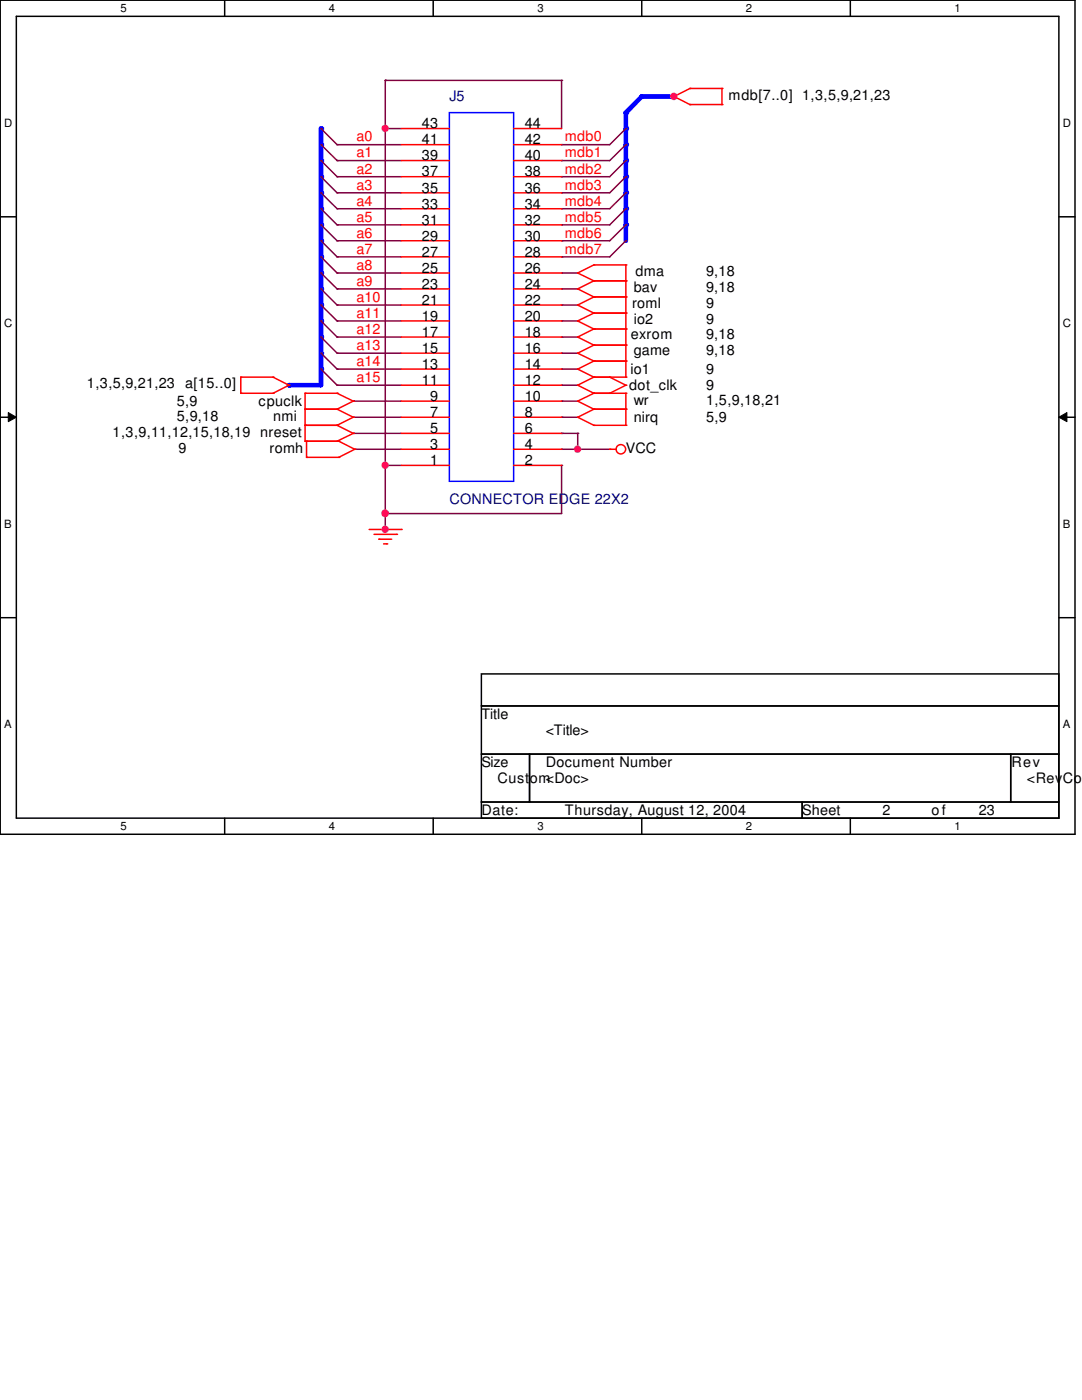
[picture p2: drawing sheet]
<svg xmlns="http://www.w3.org/2000/svg" width="216mm" height="279mm" viewBox="0 0 216 279" stroke-linecap="round" stroke-linejoin="round" font-family="sans-serif">
<path d="M0 0h214.5v166.5h-214.5zM3.3 3.3h208v160h-208z" fill="none" stroke="#000" stroke-width=".3"/>
<g fill="#fff">
<path d="M24 .4h1.3v2.5h-1.3z"/>
<path d="M24 163.6h1.3v2.6h-1.3z"/>
</g>
<path d="M44.8 0v3.3M44.8 163.3v3.2" fill="none" stroke="#000" stroke-width=".3"/>
<g fill="#fff">
<path d="M65.6 .4h1.2v2.5h-1.2z"/>
<path d="M65.6 163.6h1.2v2.6h-1.2z"/>
</g>
<path d="M86.4 0v3.3M86.4 163.3v3.2" fill="none" stroke="#000" stroke-width=".3"/>
<g fill="#fff">
<path d="M107.2 .4h1.3v2.5h-1.3z"/>
<path d="M107.2 163.6h1.3v2.6h-1.3z"/>
</g>
<path d="M128.1 0v3.3M128.1 163.3v3.2" fill="none" stroke="#000" stroke-width=".3"/>
<g fill="#fff">
<path d="M148.8 .4h1.3v2.5h-1.3z"/>
<path d="M148.8 163.6h1.3v2.6h-1.3z"/>
</g>
<path d="M169.7 0v3.3M169.7 163.3v3.2" fill="none" stroke="#000" stroke-width=".3"/>
<g fill="#fff">
<path d="M190.5 .4h1.2v2.5h-1.2z"/>
<path d="M190.5 163.6h1.2v2.6h-1.2z"/>
<path d="M.8 23.2h1.6v2.6h-1.6z"/>
<path d="M212.1 23.2h1.6v2.6h-1.6z"/>
<path d="M.8 63.2h1.6v2.6h-1.6z"/>
<path d="M212.1 63.2h1.6v2.6h-1.6z"/>
</g>
<path d="M0 43.3h3.3M211.3 43.3h3.2" fill="none" stroke="#000" stroke-width=".3"/>
<g fill="#fff">
<path d="M.8 103.3h1.5v2.5h-1.5z"/>
<path d="M212.1 103.3h1.5v2.5h-1.5z"/>
</g>
<path d="M0 83.3h3.3M211.3 83.3h3.2" fill="none" stroke="#000" stroke-width=".3"/>
<path d="M1.7 82.3l1.6 1-1.6 .9zM211.3 83.3l1.6-1v1.9z" fill="#000"/>
<path d="M1.7 82.3l1.6 1-1.6 .9zM211.3 83.3l1.6-1v1.9z" fill="none" stroke="#000" stroke-width=".2"/>
<g fill="#fff">
<path d="M.8 143.3h1.5v2.5h-1.5z"/>
<path d="M212.1 143.3h1.5v2.5h-1.5z"/>
</g>
<path d="M0 123.3h3.3M211.3 123.3h3.2" fill="none" stroke="#000" stroke-width=".3"/>
<g fill="none" stroke="#7f003f" stroke-width=".3">
<path d="M76.9 16h.1M76.9 16h35.2M112.1 32h.1M112.1 28.9h.1M112.1 35.3h.1M112.1 38.5h.1M112.1 32h9.6M112.1 28.9h9.6M112.1 35.3h9.6M112.1 38.5h9.6M112.1 44.9h.1M112.1 48h.1"/>
<path d="M112.1 51.3h.1M112.1 57.7h.1M112.1 41.7h.1M112.1 54.5h.1M112.1 44.9h9.6M112.1 48h9.6M112.1 51.3h9.6M112.1 57.7h3.2M112.1 41.7h9.6M112.1 54.5h3.2M112.1 60.9h.1M112.1 70.5h.1"/>
<path d="M112.1 76.9h.1M112.1 73.7h.1M112.1 67.3h.1M112.1 64.1h.1M112.1 60.9h3.2M112.1 70.5h3.2M112.1 76.9h3.2M112.1 73.7h3.2M112.1 67.3h3.2M112.1 64.1h3.2M70.5 80.1h.1M70.5 86.5h.1"/>
<path d="M70.5 83.3h.1M70.5 80.1h9.6M70.5 83.3h9.6M70.5 86.5h9.6M70.8 89.7h.1M70.8 89.7h9.3M112.1 83.3h.1M112.1 92.9h.1M112.1 80.1h.1M112.1 86.5h.1M112.1 80.1h3.2M112.1 83.3h3.2"/>
<path d="M112.1 92.9v9.6M112.1 86.5h3.2M115.3 86.5h.1M115.3 86.5v3.2"/>
</g>
<path d="M124.9 28.9v3.1" fill="none" stroke="#00f" stroke-width=".93"/>
<circle cx="124.9" cy="28.9" r=".47" fill="#00f"/>
<path d="M115.3 89.7h.1M115.3 89.7h6.4" fill="none" stroke="#7f003f" stroke-width=".3"/>
<path d="M64.1 70.5v3.2" fill="none" stroke="#00f" stroke-width=".93"/>
<circle cx="64.1" cy="70.5" r=".47" fill="#00f"/>
<path d="M64.1 44.9v3.1" fill="none" stroke="#00f" stroke-width=".93"/>
<circle cx="64.1" cy="44.9" r=".47" fill="#00f"/>
<path d="M67.3 67.3h.1M67.3 67.3h12.8" fill="none" stroke="#7f003f" stroke-width=".3"/>
<path d="M64.1 32v3.3" fill="none" stroke="#00f" stroke-width=".93"/>
<circle cx="64.1" cy="32" r=".47" fill="#00f"/>
<path d="M64.1 64.1v3.2" fill="none" stroke="#00f" stroke-width=".93"/>
<circle cx="64.1" cy="64.1" r=".47" fill="#00f"/>
<path d="M64.1 51.3v3.2" fill="none" stroke="#00f" stroke-width=".93"/>
<circle cx="64.1" cy="51.3" r=".47" fill="#00f"/>
<path d="M67.3 38.5h.1M67.3 28.9h.1M67.3 38.5h12.8M67.3 28.9h12.8M67.3 51.3h.1M67.3 48h.1M67.3 51.3h12.8M67.3 48h12.8M67.3 70.5h.1M67.3 64.1h.1M67.3 70.5h12.8M67.3 64.1h12.8" fill="none" stroke="#7f003f" stroke-width=".3"/>
<path d="M57.7 76.9h6.4" fill="none" stroke="#00f" stroke-width=".93"/>
<circle cx="57.7" cy="76.9" r=".47" fill="#00f"/>
<path d="M64.1 35.3v3.2" fill="none" stroke="#00f" stroke-width=".93"/>
<circle cx="64.1" cy="35.3" r=".47" fill="#00f"/>
<path d="M67.3 44.9h.1M67.3 44.9h12.8" fill="none" stroke="#7f003f" stroke-width=".3"/>
<path d="M64.1 25.7v3.2" fill="none" stroke="#00f" stroke-width=".93"/>
<circle cx="64.1" cy="25.7" r=".47" fill="#00f"/>
<path d="M64.1 57.7v3.2" fill="none" stroke="#00f" stroke-width=".93"/>
<circle cx="64.1" cy="57.7" r=".47" fill="#00f"/>
<path d="M64.1 48v3.3" fill="none" stroke="#00f" stroke-width=".93"/>
<circle cx="64.1" cy="48" r=".47" fill="#00f"/>
<path d="M64.1 54.5v3.2" fill="none" stroke="#00f" stroke-width=".93"/>
<circle cx="64.1" cy="54.5" r=".47" fill="#00f"/>
<path d="M67.3 57.7h.1M67.3 57.7h12.8" fill="none" stroke="#7f003f" stroke-width=".3"/>
<path d="M64.1 67.3v3.2" fill="none" stroke="#00f" stroke-width=".93"/>
<circle cx="64.1" cy="67.3" r=".47" fill="#00f"/>
<path d="M67.3 54.5h.1M67.3 54.5h12.8" fill="none" stroke="#7f003f" stroke-width=".3"/>
<path d="M64.1 60.9v3.2" fill="none" stroke="#00f" stroke-width=".93"/>
<circle cx="64.1" cy="60.9" r=".47" fill="#00f"/>
<path d="M67.3 35.3h.1M67.3 35.3h12.8M67.3 41.7h.1M67.3 41.7h12.8M67.3 60.9h.1M67.3 73.7h.1M67.3 76.9h.1M67.3 60.9h12.8M67.3 73.7h12.8M67.3 76.9h12.8" fill="none" stroke="#7f003f" stroke-width=".3"/>
<path d="M64.1 38.5v3.2" fill="none" stroke="#00f" stroke-width=".93"/>
<circle cx="64.1" cy="38.5" r=".47" fill="#00f"/>
<path d="M64.1 73.7v3.2" fill="none" stroke="#00f" stroke-width=".93"/>
<circle cx="64.1" cy="73.7" r=".47" fill="#00f"/>
<path d="M64.1 28.9v3.1" fill="none" stroke="#00f" stroke-width=".93"/>
<circle cx="64.1" cy="28.9" r=".47" fill="#00f"/>
<path d="M64.1 41.7v3.2" fill="none" stroke="#00f" stroke-width=".93"/>
<circle cx="64.1" cy="41.7" r=".47" fill="#00f"/>
<g fill="none" stroke="#7f003f" stroke-width=".3">
<path d="M76.9 16h.1M76.9 16v9.7M112.1 16h.1M112.1 16v9.7M67.3 32h.1M67.3 32h12.8M76.9 25.7h.1M76.9 25.7h3.2M76.9 92.9h.1M76.9 92.9v12.8h-.4M76.9 92.9h3.2M76.5 105.7h.1"/>
<path d="M76.9 102.5h.1M76.9 102.5h35.2"/>
</g>
<path d="M124.9 44.9v3.1" fill="none" stroke="#00f" stroke-width=".93"/>
<circle cx="124.9" cy="44.9" r=".47" fill="#00f"/>
<path d="M124.9 32v3.3" fill="none" stroke="#00f" stroke-width=".93"/>
<circle cx="124.9" cy="32" r=".47" fill="#00f"/>
<path d="M124.9 35.3v3.2" fill="none" stroke="#00f" stroke-width=".93"/>
<circle cx="124.9" cy="35.3" r=".47" fill="#00f"/>
<path d="M124.9 38.5v3.2" fill="none" stroke="#00f" stroke-width=".93"/>
<circle cx="124.9" cy="38.5" r=".47" fill="#00f"/>
<path d="M124.9 41.7v3.2" fill="none" stroke="#00f" stroke-width=".93"/>
<circle cx="124.9" cy="41.7" r=".47" fill="#00f"/>
<path d="M124.9 25.7h.1M124.9 25.7v3.2" fill="none" stroke="#7f003f" stroke-width=".3"/>
<path d="M124.9 25.7v3.2" fill="none" stroke="#00f" stroke-width=".93"/>
<circle cx="124.9" cy="25.7" r=".47" fill="#00f"/>
<path d="M128.1 19.3h.1M128.1 19.3h6.4" fill="none" stroke="#7f003f" stroke-width=".3"/>
<path d="M128.1 19.3h6.4" fill="none" stroke="#00f" stroke-width=".93"/>
<circle cx="128.1" cy="19.3" r=".47" fill="#00f"/>
<path d="M124.9 22.5h.1M124.9 22.5v3.2" fill="none" stroke="#7f003f" stroke-width=".3"/>
<path d="M124.9 22.5v3.2" fill="none" stroke="#00f" stroke-width=".93"/>
<circle cx="124.9" cy="22.5" r=".47" fill="#00f"/>
<g fill="none" stroke="#7f003f" stroke-width=".3">
<path d="M64.1 25.7h.1M64.1 32h.1M64.1 28.9h.1M64.1 38.5h.1M64.1 35.3h.1M64.1 25.7l3.2 3.2M64.1 32l3.2 3.3M64.1 28.9l3.2 3.1M64.1 38.5l3.2 3.2M64.1 35.3l3.2 3.2M76.9 25.7h.1M76.9 25.7v67.2h-.4"/>
<path d="M124.9 25.7h.1M124.9 35.3h.1M124.9 32h.1M124.9 38.5h.1M124.9 28.9h.1M124.9 25.7l-3.2 3.2M124.9 35.3l-3.2 3.2M124.9 32l-3.2 3.3M124.9 38.5l-3.2 3.2M124.9 28.9l-3.2 3.1M64.1 54.5h.1M64.1 57.7h.1"/>
<path d="M64.1 44.9h.1M64.1 48h.1M64.1 51.3h.1M64.1 41.7h.1M64.1 54.5l3.2 3.2M64.1 57.7l3.2 3.2M64.1 44.9l3.2 3.1M64.1 48l3.2 3.3M64.1 51.3l3.2 3.2M64.1 41.7l3.2 3.2M124.9 48h.1M124.9 41.7h.1"/>
<path d="M124.9 44.9h.1M124.9 48l-3.2 3.3M124.9 41.7l-3.2 3.2M124.9 44.9l-3.2 3.1M64.1 73.7h.1M64.1 70.5h.1M64.1 67.3h.1M64.1 60.9h.1M64.1 64.1h.1M64.1 73.7l3.2 3.2M64.1 70.5l3.2 3.2M64.1 67.3l3.2 3.2"/>
<path d="M64.1 60.9l3.2 3.2M64.1 64.1l3.2 3.2M76.5 92.9h.1M112.1 89.7h.1M112.1 89.7h3.2"/>
</g>
<g fill="none" stroke="#f00" stroke-width=".3">
<path d="M134.5 19.3h.1M134.5 19.3l3.2 1.6M137.7 17.7h.1M137.7 17.7l-3.2 1.6M137.7 17.7h6.4M144.1 17.7h.1M144.1 17.7v3.2M137.7 20.9h.1M137.7 20.9h6.4M144.1 20.9h.1M115.3 57.7h.1M115.3 54.5h.1"/>
<path d="M115.3 57.7l3.2 1.6M115.3 54.5l3.2 1.5M118.5 59.3h.1M118.5 56h.1M118.5 52.9h.1M118.5 59.3h6.4M118.5 56l-3.2 1.7M118.5 56h6.4M118.5 59.3l-3.2 1.6M118.5 52.9l-3.2 1.6M118.5 52.9h6.4M124.9 56h.1"/>
<path d="M124.9 59.3h.1M124.9 52.9h.1M124.9 52.9v22.4M48 78.5h.1M48 75.3h.1M48 78.5h6.5M48 75.3h6.5M48 75.3v3.2M54.5 75.3h.1M54.5 78.5h.1M54.5 75.3l3.2 1.6M57.7 76.9h.1"/>
<path d="M57.7 76.9l-3.2 1.6M60.9 78.5h.1M60.9 78.5h6.4M60.9 78.5v9.6M67.3 78.5h.1M67.3 78.5l3.2 1.6M115.3 70.5h.1M115.3 67.3h.1M115.3 60.9h.1M115.3 64.1h.1M115.3 73.7h.1M115.3 76.9h.1"/>
<path d="M115.3 70.5l3.2 1.6M115.3 67.3l3.2 1.6M115.3 60.9l3.2 1.6M115.3 64.1l3.2 1.6M115.3 73.7l3.2 1.6M115.3 76.9l3.2 1.6M118.5 72.1h.1M118.5 68.9h.1M118.5 65.7h.1M118.5 62.5h.1M118.5 78.5h.1M118.5 75.3h.1"/>
<path d="M118.5 72.1h6.4M118.5 68.9l-3.2 1.6M118.5 68.9h6.4M118.5 65.7l-3.2 1.6M118.5 65.7h6.4M118.5 62.5h6.4M118.5 78.5l-3.2 1.6M118.5 78.5h6.4M118.5 62.5l-3.2 1.6M118.5 75.3h6.4M118.5 72.1l-3.2 1.6M118.5 75.3l-3.2 1.6"/>
<path d="M121.7 75.3h.1M121.7 78.5h.1M121.7 75.3l3.2 1.6M124.9 68.9h.1M124.9 72.1h.1M124.9 65.7h.1M124.9 62.5h.1M124.9 78.5h.1M124.9 75.3h.1M124.9 76.9h.1M124.9 78.5v6.4M124.9 76.9l-3.2 1.6"/>
<path d="M60.9 81.7h.1M60.9 88.1h.1M60.9 84.9h.1M60.9 88.1h6.7M60.9 84.9h6.4M60.9 81.7h6.4M61.2 91.3h.1M61.2 88.1h.1M61.2 91.3h6.4M61.2 88.1v3.2M67.3 81.7h.1M67.3 84.9h.1"/>
<path d="M67.3 88.1h.1M67.3 84.9l3.2 1.6M67.3 81.7l3.2 1.6M67.6 88.1h.1M67.6 91.3h.1M67.6 88.1l3.2 1.6M70.5 80.1h.1M70.5 86.5h.1M70.5 83.3h.1M70.5 80.1l-3.2 1.6M70.5 86.5l-3.2 1.6M70.5 83.3l-3.2 1.6"/>
<path d="M70.8 89.7h.1M70.8 89.7l-3.2 1.6M115.3 83.3h.1M115.3 80.1h.1M115.3 83.3l3.2 1.6M115.3 80.1l3.2 1.6M118.5 84.9h.1M118.5 81.7h.1M118.5 84.9h6.4M118.5 81.7l-3.2 1.6M118.5 81.7h6.4M121.7 89.7h.1"/>
<path d="M121.7 89.7h1.2M124.9 81.7h.1M124.9 84.9h.1M73.7 105.7h6.4M74.6 106.6h4.5M75.6 107.6h.1M75.6 107.6h2.5M76.5 108.5h.7M77.2 108.5h.1M79.1 106.6h.1M80.1 105.7h.1"/>
<circle cx="123.9" cy="89.7" r=".95"/>
</g>
<path d="M128.1 19.3l-3.2 3.2" fill="none" stroke="#00f" stroke-width=".93"/>
<circle cx="124.9" cy="22.5" r=".47" fill="#00f"/>
<path d="M96.1 134.5h115.2v6.4h-115.2zM96.1 140.9h115.2v9.6h-115.2zM96.1 150.5h9.6v9.6h-9.6zM105.7 150.5h96v9.6h-96zM201.7 150.5h9.6v9.6h-9.6zM96.1 160.1h64v3.2h-64zM160.1 160.1h51.2v3.2h-51.2z" fill="none" stroke="#000" stroke-width=".3"/>
<path d="M89.7 22.5h12.8v73.6h-12.8z" fill="none" stroke="#00f" stroke-width=".3"/>
<g fill="none" stroke="#f00" stroke-width=".3">
<path d="M80.1 38.5h9.6M80.1 35.3h9.6M80.1 32h9.6M80.1 28.9h9.6M80.1 25.7h9.6M102.5 38.5h9.6M102.5 35.3h9.6M102.5 32h9.6M102.5 28.9h9.6M102.5 25.7h9.6M80.1 57.7h9.6M80.1 54.5h9.6"/>
<path d="M80.1 51.3h9.6M80.1 48h9.6M80.1 44.9h9.6M80.1 41.7h9.6M102.5 57.7h9.6M102.5 54.5h9.6M102.5 51.3h9.6M102.5 48h9.6M102.5 44.9h9.6M102.5 41.7h9.6M80.1 76.9h9.6M80.1 73.7h9.6"/>
<path d="M80.1 70.5h9.6M80.1 67.3h9.6M80.1 64.1h9.6M80.1 60.9h9.6M102.5 76.9h9.6M102.5 73.7h9.6M102.5 70.5h9.6M102.5 67.3h9.6M102.5 64.1h9.6M102.5 60.9h9.6M80.1 92.9h9.6M80.1 89.7h9.6"/>
<path d="M80.1 86.5h9.6M80.1 83.3h9.6M80.1 80.1h9.6M102.5 92.9h9.6M102.5 89.7h9.6M102.5 86.5h9.6M102.5 83.3h9.6M102.5 80.1h9.6"/>
</g>
<circle cx="115.2" cy="89.6" r=".62" fill="#f0f"/>
<circle cx="115.2" cy="89.6" r=".62" fill="none" stroke="#f0f" stroke-width=".3"/>
<circle cx="76.9" cy="92.9" r=".62" fill="#f0f"/>
<circle cx="76.9" cy="92.9" r=".62" fill="none" stroke="#f0f" stroke-width=".3"/>
<circle cx="76.8" cy="102.4" r=".63" fill="#f0f"/>
<circle cx="76.8" cy="102.4" r=".63" fill="none" stroke="#f0f" stroke-width=".3"/>
<circle cx="76.9" cy="105.6" r=".62" fill="#f0f"/>
<circle cx="76.9" cy="105.6" r=".62" fill="none" stroke="#f0f" stroke-width=".3"/>
<circle cx="76.8" cy="102.4" r=".63" fill="#f0f"/>
<circle cx="76.8" cy="102.4" r=".63" fill="none" stroke="#f0f" stroke-width=".3"/>
<circle cx="134.5" cy="19.2" r=".63" fill="#f0f"/>
<circle cx="134.5" cy="19.2" r=".63" fill="none" stroke="#f0f" stroke-width=".3"/>
<circle cx="76.9" cy="25.6" r=".62" fill="#f0f"/>
<circle cx="76.9" cy="25.6" r=".62" fill="none" stroke="#f0f" stroke-width=".3"/>
<g font-size="2.9" fill="#00007f">
<text x="89.7" y="20.2">J5</text>
<text x="89.7" y="100.6">CONNECTOR EDGE 22X2</text>
</g>
<g font-size="2.9">
<text x="145.4" y="19.9">mdb[7..0] 1,3,5,9,21,23</text>
<text x="84.2" y="28.8">41</text>
<text x="84.2" y="25.6">43</text>
<text x="104.7" y="28.8">42</text>
<text x="104.7" y="25.6">44</text>
<text x="84.2" y="35.2">37</text>
<text x="84.2" y="32">39</text>
<text x="104.7" y="35.2">38</text>
<text x="104.7" y="32">40</text>
<text x="84.2" y="41.6">33</text>
<text x="84.2" y="38.4">35</text>
<text x="104.7" y="41.6">34</text>
<text x="104.7" y="38.4">36</text>
<text x="84.2" y="44.8">31</text>
<text x="104.7" y="44.8">32</text>
<text x="84.2" y="51.2">27</text>
<text x="84.2" y="48">29</text>
<text x="104.7" y="51.2">28</text>
<text x="104.7" y="48">30</text>
<text x="84.2" y="57.6">23</text>
<text x="84.2" y="54.4">25</text>
<text x="104.7" y="57.6">24</text>
<text x="104.7" y="54.4">26</text>
<text x="126.5" y="58.3">bav</text>
<text x="126.8" y="55.1">dma</text>
<text x="140.9" y="55.1">9,18</text>
<text x="140.9" y="58.3">9,18</text>
<text x="84.2" y="64">19</text>
<text x="84.2" y="60.8">21</text>
<text x="104.7" y="64">20</text>
<text x="104.7" y="60.8">22</text>
<text x="126.2" y="61.5">roml</text>
<text x="126.5" y="64.7">io2</text>
<text x="140.9" y="61.5">9</text>
<text x="140.9" y="64.7">9</text>
<text x="84.2" y="70.4">15</text>
<text x="84.2" y="67.2">17</text>
<text x="104.7" y="70.4">16</text>
<text x="104.7" y="67.2">18</text>
<text x="125.9" y="67.6">exrom</text>
<text x="126.5" y="70.8">game</text>
<text x="140.9" y="67.6">9,18</text>
<text x="140.9" y="70.8">9,18</text>
<text x="17.4" y="77.5">1,3,5,9,21,23 a[15..0]</text>
<text x="84.2" y="76.8">11</text>
<text x="84.2" y="73.6">13</text>
<text x="104.7" y="76.8">12</text>
<text x="104.7" y="73.6">14</text>
<text x="125.5" y="77.9">dot_clk</text>
<text x="125.8" y="74.6">io1</text>
<text x="140.9" y="77.9">9</text>
<text x="140.9" y="74.6">9</text>
<text x="35.3" y="81.1">5,9</text>
<text x="35.3" y="83.9">5,9,18</text>
<text x="51.6" y="81.1">cpuclk</text>
<text x="54.5" y="83.9">nmi</text>
<text x="85.8" y="83.2">7</text>
<text x="85.8" y="80">9</text>
<text x="104.7" y="83.2">8</text>
<text x="104.7" y="80">10</text>
<text x="126.5" y="80.7">wr</text>
<text x="140.9" y="80.7">1,5,9,18,21</text>
<text x="22.5" y="87.1">1,3,9,11,12,15,18,19 nreset</text>
<text x="85.8" y="89.6">3</text>
<text x="85.8" y="86.4">5</text>
<text x="104.7" y="89.6">4</text>
<text x="104.7" y="86.4">6</text>
<text x="126.5" y="84.2">nirq</text>
<text x="140.9" y="84.2">5,9</text>
<text x="35.6" y="90.3">9</text>
<text x="53.8" y="90.3">romh</text>
<text x="85.8" y="92.8">1</text>
<text x="104.7" y="92.8">2</text>
<text x="124.9" y="90.3">VCC</text>
<text x="96.1" y="143.5">Title</text>
<text x="108.9" y="146.6">&lt;Title&gt;</text>
<text x="96.1" y="153.1">Size</text>
<text x="108.9" y="153.1">Document Number</text>
<text x="201.8" y="153.1">Rev</text>
<text x="99.3" y="156.3">Cust</text>
<text x="105.7" y="156.3">om&lt;Doc&gt;</text>
<text x="204.9" y="156.3">&lt;Rev</text>
<text x="212.1" y="156.3">Cod</text>
<text x="96.1" y="162.6">Date:</text>
<text x="112.7" y="162.6">Thursday, August 12, 2004</text>
<text x="160.1" y="162.6">Sheet</text>
<text x="176.1" y="162.6">2</text>
<text x="185.9" y="162.6">of</text>
<text x="195.3" y="162.6">23</text>
</g>
<g font-size="2.9" fill="#f00">
<text x="71.1" y="28.2">a0</text>
<text x="112.7" y="28.2">mdb0</text>
<text x="71.1" y="34.6">a2</text>
<text x="71.1" y="31.4">a1</text>
<text x="112.7" y="31.4">mdb1</text>
<text x="112.7" y="34.6">mdb2</text>
<text x="71.1" y="37.8">a3</text>
<text x="71.1" y="41">a4</text>
<text x="112.7" y="41">mdb4</text>
<text x="112.7" y="37.8">mdb3</text>
<text x="71.1" y="47.4">a6</text>
<text x="71.1" y="44.2">a5</text>
<text x="112.7" y="44.2">mdb5</text>
<text x="112.7" y="47.4">mdb6</text>
<text x="71.1" y="50.6">a7</text>
<text x="71.1" y="53.8">a8</text>
<text x="112.7" y="50.6">mdb7</text>
<text x="71.1" y="57">a9</text>
<text x="71.1" y="63.4">a11</text>
<text x="71.1" y="60.2">a10</text>
<text x="71.1" y="66.6">a12</text>
<text x="71.1" y="69.9">a13</text>
<text x="71.1" y="73">a14</text>
<text x="71.1" y="76.2">a15</text>
</g>
<g font-size="2.3">
<text x="24" y="2.4">5</text>
<text x="65.6" y="2.4">4</text>
<text x="107.2" y="2.4">3</text>
<text x="148.8" y="2.4">2</text>
<text x="190.5" y="2.4">1</text>
<text x=".8" y="25.3">D</text>
<text x="212.1" y="25.3">D</text>
<text x=".8" y="65.3">C</text>
<text x="212.1" y="65.3">C</text>
<text x=".8" y="105.3">B</text>
<text x="212.1" y="105.3">B</text>
<text x=".8" y="145.3">A</text>
<text x="212.1" y="145.3">A</text>
<text x="24" y="165.7">5</text>
<text x="65.6" y="165.7">4</text>
<text x="107.2" y="165.7">3</text>
<text x="148.8" y="165.7">2</text>
<text x="190.5" y="165.7">1</text>
</g>
</svg>
